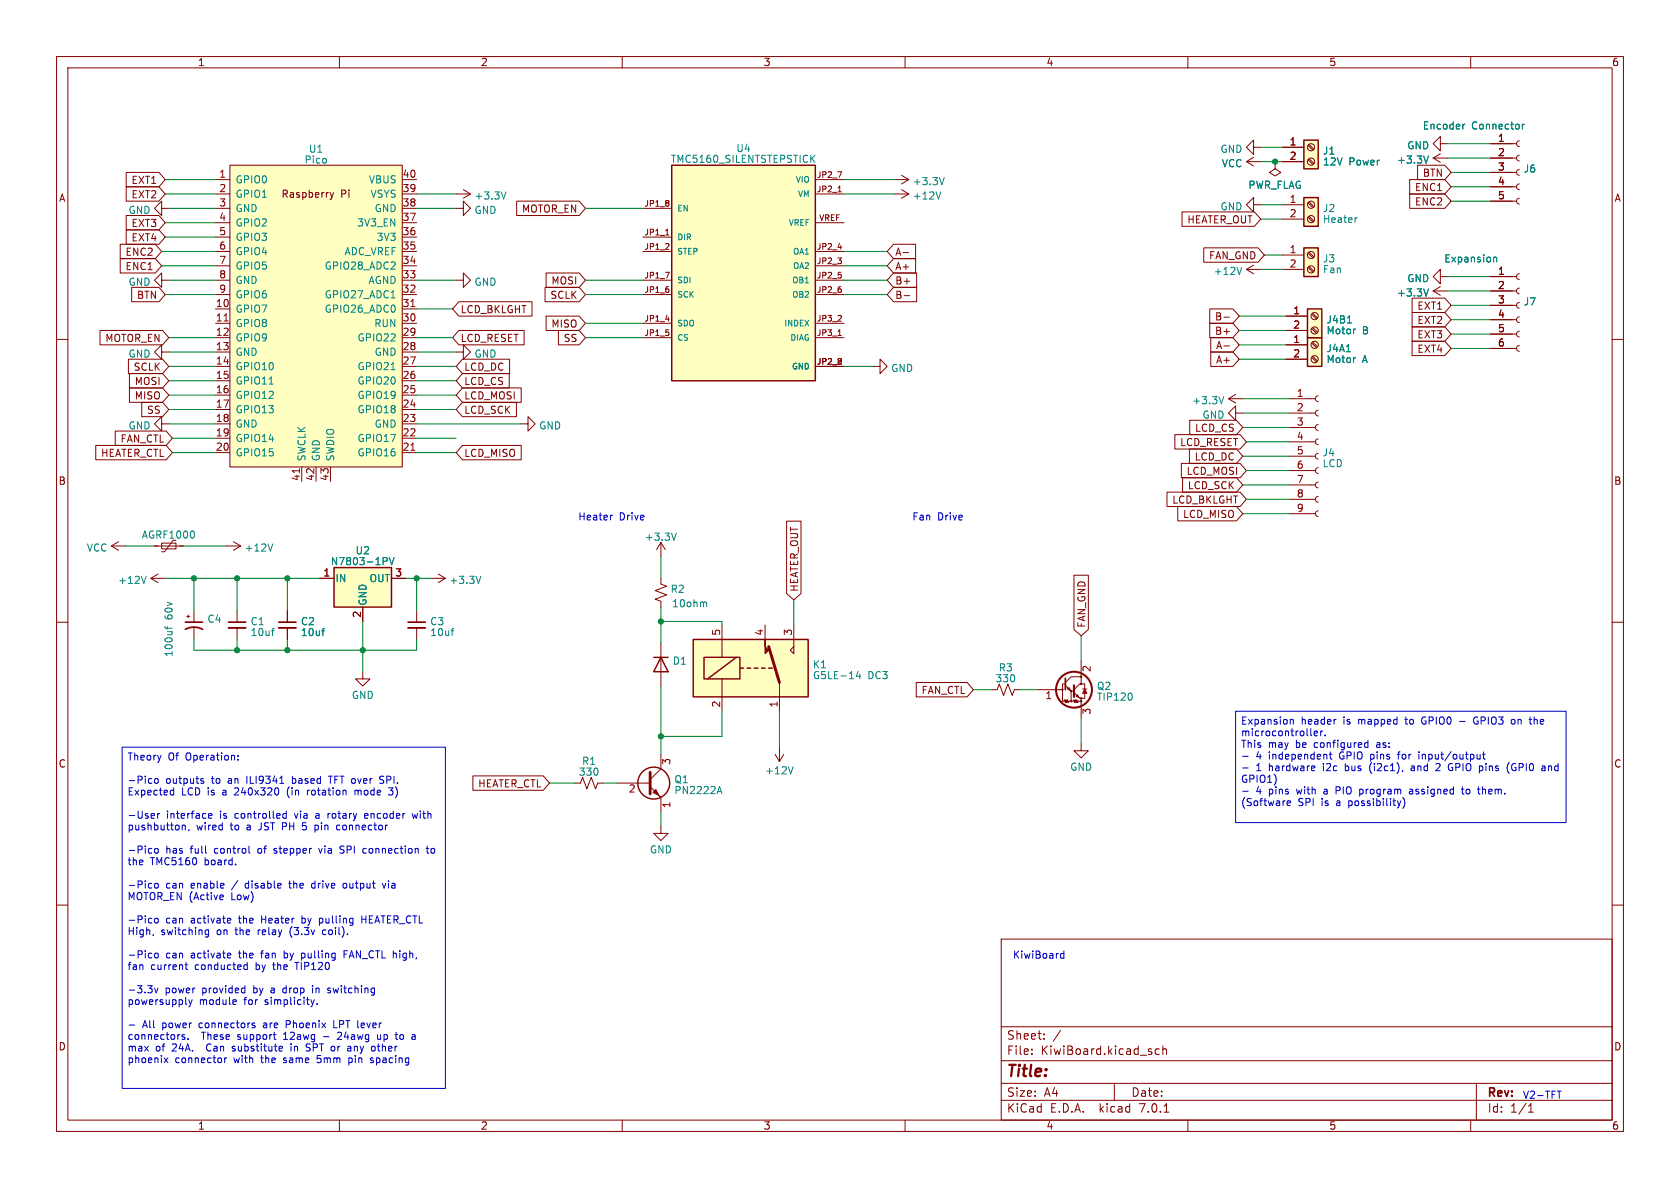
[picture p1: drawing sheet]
<svg xmlns="http://www.w3.org/2000/svg" width="297mm" height="210mm" viewBox="0 0 297 210" stroke-linecap="round" stroke-linejoin="round" font-family="sans-serif">
<g fill="none" stroke="#840000" stroke-width=".18">
<path d="M10 10h277v190h-277zM12 12h273v186h-273zM60 10v2M110 10v2M160 10v2M210 10v2M260 10v2M22.3 30.5h5.8l1.1 1.3-1.1 1.2h-5.8zM22.3 38.1h5.8l1.1 1.3-1.1 1.2h-5.8zM22.3 33h5.8l1.1 1.3-1.1 1.3h-5.8zM28.6 36.8v-1.2l-1.3 1.2 1.3 1.3v-1.3h1.2M38.1 31.8h2.5"/>
<path d="M38.1 34.3h2.5M38.1 36.8h2.5M38.1 39.4h2.5M40.6 29.2h30.5v53.4h-30.5zM58.4 34l.3 .9M58.7 34.9l-.3 .4M59 34l-.3 .9M71.1 31.8h2.6M71.1 34.3h2.6M71.1 36.8h2.6M71.1 39.4h2.6M80.6 36.8h1.3v-1.2l1.3 1.2-1.3 1.3v-1.3"/>
<path d="M80.6 34.3h2.6M81.9 33.5l1.3 .8M83.2 34.3l-1.3 .8M91.3 35.6h11.1l1.1 1.2-1.1 1.3h-11.1zM113.7 36.8h5M144.1 31.8h5.1M144.1 34.3h5.1M144.1 39.4h5.1M148.2 33.9h.5M158.1 31.8h2.6M158.1 34.3h2.6M159.4 33.5l1.3 .8"/>
<path d="M159.4 31l1.3 .8M160.7 34.3l-1.3 .8M160.7 31.8l-1.3 .7M209 37.5h12.8l1.1 1.2-1.1 1.3h-12.8zM220.3 28.6h2.6M220.3 28.6l1.3 .7M221.6 26v-1.2l-1.3 1.2 1.3 1.3v-1.3h1.3M221.6 36.2v-1.3l-1.3 1.3 1.3 1.3v-1.3h1.3M221.6 27.8l-1.3 .8M225.4 28.6v1.2l1 .7-1 .6-1-.6 1-.7M225.4 28.6h.1M226.7 36.2h3.8"/>
<path d="M226.7 38.7h3.8M226.7 26h3.8M226.7 28.6h3.8M231.2 38.4l.9 .8M231.2 35.9l.9 .8M231.2 28.2l.9 .9M231.2 25.7l.9 .8M231.4 38.2l.9 .9M231.4 35.7l.9 .8M231.4 28.1l.9 .8M231.4 25.5l.9 .9M249.2 31.7h6.2l1.1 1.3-1.1 1.3h-6.2z"/>
<path d="M249.2 34.3h6.2l1.1 1.3-1.1 1.2h-6.2zM250.6 29.2h4.8l1.1 1.3-1.1 1.3h-4.8zM253.4 27.9h2.5M253.4 27.9l1.2 .8M254.6 25.4v-1.3l-1.2 1.3 1.2 1.3v-1.3h1.3M254.6 27.2l-1.2 .7M263.5 35.6h4.6M263.5 33h4.6M263.5 30.5h4.6M263.5 27.9h4.6M263.5 25.4h4.6M268.6 35.1l-.4 .1-.1 .3 .1 .4 .4 .2"/>
<path d="M268.6 32.5l-.4 .2-.1 .3 .1 .4 .4 .1M268.6 30l-.4 .1-.1 .4 .1 .3 .4 .2M268.6 27.4l-.4 .2-.1 .3 .1 .4 .4 .1M268.6 24.9l-.4 .2-.1 .3 .1 .4 .4 .1M10 60h2M17.7 58.4h11l1.1 1.3-1.1 1.3h-11zM21.2 45.7h6.3l1.1 1.3-1.1 1.3h-6.3zM21.2 43.2h6.3l1.1 1.3-1.1 1.2h-6.3zM22.3 40.6h5.8l1.1 1.3-1.1 1.3h-5.8zM23.3 50.8h4.8l1.1 1.3-1.1 1.2h-4.8zM28.6 49.5v-1.2l-1.3 1.2 1.3 1.3v-1.3h1.2M38.1 54.6h2.5"/>
<path d="M38.1 57.2h2.5M38.1 59.7h2.5M38.1 52.1h2.5M38.1 49.5h2.5M38.1 47h2.5M38.1 44.5h2.5M38.1 41.9h2.5M39.6 56.7h.7M71.1 54.6h2.6M71.1 57.2h2.6M71.1 59.7h2.6M71.1 52.1h2.6"/>
<path d="M71.1 49.5h2.6M71.1 47h2.6M71.1 44.5h2.6M71.1 41.9h2.6M72.6 54.2h.8M80.6 49.5h1.3v-1.2l1.3 1.2-1.3 1.3v-1.3M81.1 58.4h11.6v2.6h-11.6l-1.1-1.3zM81.1 53.3h12.9v2.6h-12.9l-1.1-1.3zM96.4 50.8h6l1.1 1.3-1.1 1.2h-6zM96.5 48.3h5.9l1.1 1.2-1.1 1.3h-5.9zM96.5 55.9h5.9l1.1 1.3-1.1 1.2h-5.9zM98.7 58.4h3.7l1.1 1.3-1.1 1.3h-3.7z"/>
<path d="M113.7 57.2h5M113.7 59.7h5M113.7 52.1h5M113.7 49.5h5M113.7 44.5h5M113.7 41.9h5M117.7 41.5h.6M144.1 57.2h5.1M144.1 59.7h5.1M144.1 52.1h5.1M144.1 49.5h5.1M144.1 47h5.1"/>
<path d="M144.1 44.5h5.1M148.2 59.3h.5M158 50.8h4.1v2.5h-4.1l-1.2-1.2zM158 48.3h4.1v2.5h-4.1l-1.2-1.3zM158 45.7h3.9v2.6h-3.9l-1.2-1.3zM158 43.2h3.9v2.5h-3.9l-1.2-1.2zM159.7 44.6h.9M159.8 52.3h1M212.8 43.8h9.6l1.1 1.3-1.1 1.3h-9.6zM213.9 57.1h4.1l1.1 1.3-1.1 1.3h-4.1zM213.9 54.6h4.1l1.1 1.3-1.1 1.3h-4.1zM214 59.7h4l1.1 1.3-1.1 1.2h-4z"/>
<path d="M216.4 56.1h.9M220.3 47.6h2.6M220.3 47.6l1.3 .8M221.6 46.9l-1.3 .7M226.7 45.1h3.8M226.7 47.6h3.8M227.3 55.9h3.8M227.3 58.4h3.8M231.2 47.3l.9 .8M231.2 44.8l.9 .8M231.4 47.1l.9 .9M231.4 44.6l.9 .8"/>
<path d="M231.9 58.1l.8 .8M231.9 55.5l.8 .9M232.1 57.9l.8 .9M232.1 55.4l.8 .8M249.6 55.2h5.8l1.1 1.3-1.1 1.3h-5.8zM249.6 57.8h5.8l1.1 1.3-1.1 1.2h-5.8zM249.6 52.7h5.8l1.1 1.3-1.1 1.2h-5.8zM253.4 51.4l1.2 .8M253.4 51.4h2.5M254.6 48.9v-1.3l-1.2 1.3 1.2 1.3v-1.3h1.3M254.6 50.7l-1.2 .7M263.5 51.4h4.6"/>
<path d="M263.5 59.1h4.6M263.5 56.5h4.6M263.5 54h4.6M263.5 48.9h4.6M268.6 58.5l-.4 .2-.1 .3 .1 .4 .4 .2M268.6 56l-.4 .2-.1 .3 .1 .4 .4 .1M268.6 53.5l-.4 .1-.1 .4 .1 .3 .4 .2M268.6 50.9l-.4 .2-.1 .3 .1 .4 .4 .1M268.6 48.4l-.4 .2-.1 .3 .1 .3 .4 .2M285 60h2M16.9 78.7h12.5l1.1 1.3-1.1 1.3h-12.5zM20.4 76.2h9l1.1 1.3-1.1 1.2h-9z"/>
<path d="M22.7 63.5h6l1.1 1.3-1.1 1.2h-6zM22.9 66h5.8l1.1 1.3-1.1 1.3h-5.8zM22.9 68.6h5.8l1.1 1.3-1.1 1.2h-5.8zM25.1 71.1h3.6l1.1 1.3-1.1 1.3h-3.6zM28.6 74.9v-1.2l-1.3 1.2 1.3 1.3v-1.3h1.2M28.6 62.2v-1.2l-1.3 1.2 1.3 1.3v-1.3h1.2M38.1 62.2h2.5M38.1 64.8h2.5M38.1 67.3h2.5M38.1 69.9h2.5M38.1 72.4h2.5M38.1 74.9h2.5"/>
<path d="M38.1 77.5h2.5M71.1 62.2h2.6M71.1 64.8h2.6M71.1 67.3h2.6M71.1 69.9h2.6M71.1 72.4h2.6M71.1 74.9h2.6M71.1 77.5h2.6M72.6 79.6h.8M80.6 62.2h1.3v-1.2l1.3 1.2-1.3 1.3v-1.3M81.8 71.1h9.5v2.6h-9.5l-1.2-1.3zM81.8 68.6h10.3v2.5h-10.3l-1.2-1.2z"/>
<path d="M81.8 78.7h10.3v2.6h-10.3l-1.2-1.3zM81.8 63.5h8.3v2.5h-8.3l-1.2-1.2zM81.8 66h8.2v2.6h-8.2l-1.2-1.3zM92.1 74.9h1.2v-1.2l1.3 1.2-1.3 1.3v-1.3M144.1 64.8h5.1M154.3 64.8h1.3v-1.3l1.2 1.3-1.2 1.2v-1.2M207.7 76.8h11.5l1.1 1.3-1.1 1.3h-11.5zM210.3 79.4h8.3l1.1 1.2-1.1 1.3h-8.3zM210.3 74.3h8.3l1.1 1.3-1.1 1.2h-8.3zM214 62.2h4l1.1 1.3-1.1 1.3h-4zM216.4 61.2h.9M217.2 70.5l1.2 .7"/>
<path d="M217.2 70.5h2.5M218.4 73v-1.2l-1.2 1.2 1.2 1.3v-1.3h1.3M218.4 69.7l-1.2 .8M227.3 61h3.8M227.3 63.5h3.8M228 70.5h4.5M228 78.1h4.5M228 75.6h4.5M228 73h4.5M231.9 63.2l.8 .8M231.9 60.6l.8 .9M232.1 63l.8 .8"/>
<path d="M232.1 60.5l.8 .8M233 77.6l-.3 .1-.2 .4 .2 .4 .3 .1M233 75.1l-.3 .1-.2 .4 .2 .3 .3 .2M233 72.5l-.3 .2-.2 .3 .2 .4 .3 .1M233 70l-.3 .1-.2 .4 .2 .3 .3 .2M249.6 60.3h5.8l1.1 1.3-1.1 1.3h-5.8zM263.5 61.6h4.6M268.6 61.1l-.4 .2-.1 .3 .1 .3 .4 .2M19.7 96.5h2.5M19.7 96.5l1.3 .8M21 95.8l-1.3 .7M27.3 96.5h5.1"/>
<path d="M28.6 96h2.5v1h-2.5zM31.1 95.5h-.5l-1.5 2h-.5M38.1 80h2.5M40 96.5h2.5M41.3 95.8l1.2 .7M42.5 96.5l-1.2 .8M52.9 82.9v.7M53.3 82.6v2.5M55.9 82.6v2.5M58.4 82.6v2.5M71.1 80h2.6M116.8 95.9v2.5"/>
<path d="M116.8 95.9l-.7 1.3M116.8 95.9l.8 1.3M139.1 92.1h2.5v12.8l-1.3 1.1-1.2-1.1zM206.3 87h12.9l1.1 1.3-1.1 1.2h-12.9zM208.2 89.5h10.4l1.1 1.3-1.1 1.3h-10.4zM208.8 81.9h10.4l1.1 1.3-1.1 1.3h-10.4zM209.1 84.5h9.5l1.1 1.2-1.1 1.3h-9.5zM228 90.8h4.5M228 88.3h4.5M228 85.7h4.5M228 83.2h4.5M228 80.6h4.5"/>
<path d="M233 90.3l-.3 .1-.2 .4 .2 .4 .3 .1M233 87.8l-.3 .1-.2 .4 .2 .3 .3 .2M233 85.2l-.3 .2-.2 .3 .2 .4 .3 .1M233 82.7l-.3 .1-.2 .4 .2 .3 .3 .2M233 80.1l-.3 .2-.2 .3 .2 .4 .3 .2M10 110h2M26.7 102.2h2.5M26.7 102.2l1.2 .8M27.9 101.5l-1.2 .7M33 109h.5M33.3 108.7v.5M34.3 108v2"/>
<path d="M34.3 111v2M41.9 108v2M41.9 111v2M50.8 108v2M50.8 111v2M56.5 102.2h2.6M64.1 118.7v1.3h1.3l-1.3 1.3-1.2-1.3h1.2M64.1 107.3v2.6M69.2 102.2h2.6M73.7 108v2M73.7 111v2M76.2 102.2h2.5"/>
<path d="M77.5 101.5l1.2 .7M78.7 102.2l-1.2 .8M116.8 102.2v1.1l1.1 .3-2.1 .8 2.1 .8-2.1 .7 1 .4v1M116.8 113.7v7.6M127.6 110.5v5.7M135.3 110.5v2.5M140.3 110.5v5.1l-.6-.7 .6-.6M189.9 101.7h2.5v9.6l-1.3 1.1-1.2-1.1zM191.1 116.8v2.7M285 110h2M83.6 137.2h12.4l1.2 1.2-1.2 1.3h-12.4zM101.6 138.4h1l.4-1 .8 2 .7-2 .8 2 .4-1h1"/>
<path d="M109.2 138.4h5.7M114.9 139.1l1.9 1.9v2.5M116.8 133.4v2.5l-1.9 1.9M127.6 120v5.7M137 133.4l.8 1.2M137.8 120.7v5M137.8 132.1v2.5M138.6 133.4l-.8 1.2M162 120.6h9l1.1 1.3-1.1 1.3h-9zM175.3 121.9h1l.4-1 .7 2 .8-2 .7 2 .4-1h1M183.5 121.9h4.2M188.3 121.2l1.1 1h.5"/>
<path d="M188.3 120.9h-.5v3.1h.3l.1-.3 .1 .5 .2-.5 .1 .5 .1-.5 .1 .5 .2-.2h.4M188.3 120.7l1.1-1.1h1.7v1.3h-.2l-1 1M189 121.5l.2 .5-.5-.2zM189.4 122.2v1.8h.3l.2-.3 .1 .5 .1-.5 .1 .5 .2-.5 .1 .5 .1-.2h.5M189.9 122.4l1 1h.2v.6M190.2 123.1l.3-.3 .3 .5zM191.1 131.4v1.3h1.3l-1.3 1.3-1.2-1.3h1.2M191.1 124v3M191.1 120.9h.7v.9M191.4 121.8h.8M191.8 122.6v.8h-.7M10 160h2"/>
<path d="M116.2 140.3l.5 .5M116.8 146.1v1.2h1.3l-1.3 1.3-1.2-1.3h1.2M285 160h2M177 166h108v32h-108zM60 198v2M110 198v2M160 198v2M177 194.5h108M177 191.5h108M177 187.5h108M177 181.5h108M182.4 186.3v.1"/>
<path d="M182.4 185.5v.1M184.6 183.6v.1M184.6 182.8v.1M197 191.5v3M204.9 185.5l-.4-.1-.3 .3v.4l.2 .2h.5M205.6 185.5l.2-.1 .3 .1 .1 .9M205.6 184.9v1.5M205.8 196.6h.8M210 198v2M260 198v2M261 191.5v6.5M270.2 196.6h.9"/>
<path d="M270.2 195.5l.4-.4v1.5"/>
<circle cx="231.8" cy="36.2" r=".63"/>
<circle cx="231.8" cy="38.7" r=".63"/>
<circle cx="231.8" cy="28.6" r=".63"/>
<circle cx="231.8" cy="26" r=".63"/>
<circle cx="231.8" cy="47.6" r=".63"/>
<circle cx="231.8" cy="45.1" r=".63"/>
<circle cx="232.4" cy="55.9" r=".63"/>
<circle cx="232.4" cy="58.4" r=".63"/>
<circle cx="232.4" cy="63.5" r=".63"/>
<circle cx="232.4" cy="61" r=".63"/>
<circle cx="191.1" cy="119.6" r=".13"/>
<circle cx="187.8" cy="121.9" r=".13"/>
<circle cx="189.4" cy="122.2" r=".13"/>
<circle cx="189.4" cy="124" r=".13"/>
<circle cx="191.1" cy="123.4" r=".13"/>
<circle cx="191.1" cy="120.9" r=".13"/>
<circle cx="191.1" cy="124" r=".13"/>
</g>
<g fill="none" stroke="#008484" stroke-width=".18">
<path d="M89.5 33.9l-.5 1.3M143.5 28l.6 .7M144.1 27.4l-.8 .8M166.3 33.9l-.4 1.3M166.9 31.4l-.4 1.3M239.9 38.5h-.2M252.5 27.6l-.4 1.2M259 22l-.3 .1M269.1 22v.8M269.5 22l-.4 .2M69.1 52.7h.8M219.5 47.3l-.4 1.2"/>
<path d="M238.2 57.1h.7M239.5 58.2h.2M252.5 51.1l-.4 1.2M264.1 45.5v.8M264.1 45.6l.1-.1h.3l.1 .8M69.1 65.4h.8M216.3 70.1l-.4 1.3M239.5 63.2h.2M48.2 96.2l-.4 1.2M67.7 98.6h.5l.3 .2-.2 .4h-.6M68.8 98.6l.4 1.2 .5-1.2M119.6 94.2l-.5 1.3"/>
<path d="M25.8 101.9l-.4 1.2M29.2 110.8l.1 .3h1.1M29.6 110.8v.4M48 111.5h.5M48.5 111.1l-.3 .1M56.9 111.5h.5M57.4 111.1l-.3 .1M79.7 111.5h.5M80.2 111.1l-.2 .1M85 101.9l-.4 1.2M124.6 106.4l.3 .2v.7M151.7 118.6l-.3 1h.8"/>
<path d="M152 119.1v.9M126.9 139.9h.6M127.2 139l.4 1.3M140.2 135.5l-.4 1.3M200.1 122.8v.7"/>
</g>
<path d="M40.4 111h3M49.3 111h3M72.1 111h3.1" fill="none" stroke="#840000" stroke-width=".33"/>
<path d="M32.8 111.3a3.2 3.2 0 0 1 3 0M32.8 110h3M40.4 110h3M49.3 110h3M72.1 110h3.1M188.3 119.9v2" fill="none" stroke="#840000" stroke-width=".3"/>
<path d="M135.9 114.3l1.9 6.4M114.9 136.5v3.8" fill="none" stroke="#840000" stroke-width=".51"/>
<g fill="#840000" stroke="#840000" stroke-width=".18">
<path d="M115.4 140.1l.6-.5 .5 1z"/>
<path d="M135.3 113v1.3l.6 .6-.6 .7z"/>
<path d="M191.8 121.8l.4 .8h-.8z"/>
</g>
<g fill="none" stroke="#840000" stroke-width=".25">
<path d="M118.7 29.2h25.4v38.1h-25.4zM230.5 34.9h2.5v5.1h-2.5zM230.5 24.8h2.5v5h-2.5zM230.5 43.8h2.5v5.1h-2.5zM231.1 59.7h2.6v5.1h-2.6zM231.1 54.6h2.6v5.1h-2.6zM59.1 100.3h10.1v7h-10.1zM115.6 116.2h2.5M116.8 116.2l1.3 2.5h-2.5zM122.6 113h20.3v10.2h-20.3zM124.5 116.2h6.3v3.8h-6.3zM130.2 116.2l-5.1 3.8"/>
<path d="M130.8 118.1h.6M132.1 118.1h.6M133.3 118.1h.7M134.6 118.1h.7M135.9 118.1h.6"/>
<circle cx="115.6" cy="138.4" r="2.82"/>
</g>
<g fill="#ffffc2" stroke="#ffffc2" stroke-width=".18">
<path d="M122.6 113h20.3v10.2h-20.3z"/>
<path d="M231.1 59.7h2.6v5.1h-2.6z"/>
<path d="M230.5 43.8h2.5v5.1h-2.5z"/>
<path d="M231.1 54.6h2.6v5.1h-2.6z"/>
<path d="M59.1 100.3h10.1v7h-10.1z"/>
<path d="M40.6 29.2h30.5v53.4h-30.5z"/>
<path d="M118.7 29.2h25.4v38.1h-25.4z"/>
<path d="M230.5 34.9h2.5v5.1h-2.5z"/>
<path d="M230.5 24.8h2.5v5h-2.5z"/>
</g>
<path d="M189.9 121.2v2" fill="none" stroke="#840000" stroke-width=".38"/>
<circle cx="189.9" cy="121.9" r="3.2" fill="none" stroke="#840000" stroke-width=".36"/>
<g fill="none" stroke="#0000c2" stroke-width=".18">
<path d="M108.3 91.1h-.3M21.6 132.1h57.1v60.3h-57.1zM27.4 137.8l.2-.2 .3 .2 .1 .4-.1 .2-.3 .1-.2-.1zM30.7 139.3v1.2M35.7 137.6l.3 .1M35.7 138.1h.3v.2l-.2 .2h-.2M42.1 134.2v.2M42.1 133.6v.1M49.2 139.4l.1 .7-.1 .3-.2 .1M49.5 138.5h.7M58 137.2h.8M62.8 139.7v.8"/>
<path d="M62.9 139.7l-.1 .1M67.1 138.4l.5 .1M67.4 137.2l-.3 .2 .3 .4M218.4 125.7h58.5v19.7h-58.5zM219.7 133.7h1M219.7 135.8h1M219.7 139.9h1M228.1 127.3l.2-.1h.3v.8M232.3 129.6l.6-.1v-.2l-.4-.1-.2 .2 .1 .6h.5M232.4 136.2h-.1M232.4 135.5l.1 .2-.6 .1M233.5 129.2v.9"/>
<path d="M233.8 129.2l-.3 .3M234.3 129.9v.2M235.2 132.9v1.1l.3 .2M236.1 127.2h.1M241.2 131.9l.3 .2h.3M241.8 130.9v1.2M241.8 131.3h-.3l-.3 .2M248 136.2l-.1 .2M249.3 139.5l-.1 .1M249.3 139.9l-.2 .2 .2 .3M250.8 132.9v.1M254.5 135.5l-.7 .7h.8"/>
<path d="M256.1 135.3l-.1 .4 .3 .5M258.3 139.5h.5M258.5 139.1v1.1l.2 .2M260.6 126.9l-.1 .4 .1 .5M261.1 134l.2 .2 .4-.1M261.2 139.5h.5M261.4 139.1v1.1l.3 .2M261.7 133.3v.9M262.1 133.3h.5M262.3 132.9v1.1l.3 .2M266.8 134.8a1.46 1.46 0 0 0 0 1.9M267.4 127.2l-.2 .2v.4l.2 .2"/>
<path d="M270.3 127.2h.5M270.5 126.7v1.1l.3 .2M272.5 136.1l.2 .1h.5M272.6 135.5l.4-.1 .2 .2M273.2 135.7l-.5 .1-.2 .1M27.4 150.1l.2-.1 .3 .1 .1 .5-.1 .2h-.3l-.2-.1zM27.4 156.3l.2-.2 .3 .2 .1 .5-.1 .1-.3 .1-.2-.1zM27.9 143.8v.8M28.2 143.8l-.3 .2M30.7 140.5h-.4M32.2 146l.2-.1h.3l.1 .8M33.4 146.6l-.1 .3"/>
<path d="M36.4 150.8h.1M36.9 144.2l.6-.1-.1-.2-.3-.1-.2 .2v.6h.5M39.3 158.2l.2 .3-.6 .1M39.4 159l-.1 .1M41.7 152.8v.1M44 149.6v1l.2 .2M50.6 143.9l-.4-.1-.2 .2 .1 .6h.5M50.6 143.4v1.2M55.7 145.9v1.2M55.7 146.6l.1 .1M55.8 145.9h-.1M59.6 145.9l-.1 .6 .2 .2"/>
<path d="M60.1 150.8h.2M60.2 149.6l-.1 .2 .1 .3M60.8 156.2l-.2 .2 .2 .5M64.4 150l-.3 .2v.4l.3 .2M64.6 143.8l-.1 .2v.5l.1 .1M65.1 144.1l-.6 .1M67.6 156.1l.3 .9M68.7 140.4l.5 .1M72.9 143.8l.2 .8M75.3 150h.5M75.5 149.6v1l.3 .2M227.6 141.6v.8h.5"/>
<path d="M228.1 141.6l.1 .3-.6 .1M247.6 141.6l-.3 .8M248 141a1.46 1.46 0 0 1 0 1.9M27.1 165.2v.1M27.3 174.7l.3 .8 .3-.8M27.4 162.4l.2-.1 .3 .1 .1 .5-.1 .2-.3 .1-.2-.2zM27.4 168.6l.2-.1 .3 .1 .1 .5-.1 .2h-.3l-.2-.1zM32.7 170.5h.5M32.9 170.1v1.1l.3 .2M33.4 176.7l.3 .9M33.7 177.6l-.3 .4M34 176.7l-.3 .9"/>
<path d="M36.9 164.4v1l-.3 .2h-.3M36.9 164.4h-.4l-.2 .2 .1 .6h.5M40.4 162.3l.3 .1 .1 .2-.6 .1M40.4 168.5l.3 .1 .1 .2-.6 .1M40.7 163.1l-.3 .1M40.7 169.3h-.3M41.7 177.5l-.1 .1M41.7 176.8l.1 .2-.6 .1M42.9 174.7h.4M43.2 171.3l.1 .1 .4-.1M43.3 174.2v1.3M43.3 175.5h-.4"/>
<path d="M43.7 170.6l-.4-.1-.1 .2M43.7 170.1v1.3M55 176.7l.3 .9M55.3 174.2v.2M55.3 177.6l-.2 .3M55.6 176.7l-.3 .9M56 177.4v.2M57.9 175.5h.1M58.1 174.7l-.2 .1 .2 .3M60.8 168.7h.4M61.4 168.1h-.6v1.2M64 161.9v1.3"/>
<path d="M64 162.5h.7M187.5 169.3l.2 .1 .4-.1M188.1 168.1v1.3M188.1 168.6l-.4-.1-.2 .2M22.8 181.2h1M29 187l.7 .9M29.7 187l-.7 .9M32.2 183v.3l.4 .1 .1 .2-.2 .1h-.3M33.2 183.6v.1M39.7 187v.9M40.1 187l-.4 .3M45 180.9l-.3-.1-.1 .2v.2l.4 .1v.3h-.4"/>
<path d="M48.3 182.9h.5M48.5 183.7h.3M49.5 185h.4v.3l-.6 .1M49.9 185.7l-.4 .1M54.1 185.7l.2 .1M54.2 185v.1M60.3 183l-.7 .7h.8M61.5 185.7l.4 .1M61.9 185.3l-.4 .1M65.5 187.8l.1 .1M65.5 187.1v.2l.2 .1M65.7 185.7l.2 .1 .3-.1"/>
<path d="M65.8 185l-.1 .1M65.9 185h.3M66.7 182.9v.7l.2 .1M69.8 182.9h.5M70 182.5v1.1l.2 .1M72.9 183h.4l.1 .7M73.4 183.2l-.4 .1-.2 .1 .2 .3h.4M275.3 192.9h.7"/>
</g>
<g fill="none" stroke="#008400" stroke-width=".18">
<path d="M29.2 31.8h8.9M29.2 34.3h8.9M29.2 39.4h8.9M29.8 36.8h8.3M73.7 36.8h6.9M73.7 34.3h6.9M103.5 36.8h10.2M149.2 31.8h8.9M149.2 34.3h8.9M222.9 36.2h3.8M222.9 38.7h3.8M222.9 28.6h3.8"/>
<path d="M222.9 26h3.8M255.9 27.9h7.6M255.9 25.4h7.6M256.5 35.6h7M256.5 33h7M256.5 30.5h7M28.6 44.5h9.5M28.6 47h9.5M29.2 41.9h8.9M29.2 52.1h8.9M29.8 49.5h8.3M29.8 59.7h8.3"/>
<path d="M73.7 49.5h6.9M73.7 59.7h6.3M73.7 54.6h6.3M103.5 49.5h10.2M103.5 52.1h10.2M103.5 59.7h10.2M103.5 57.2h10.2M149.2 49.5h7.6M149.2 44.5h7.6M149.2 52.1h7.6M149.2 47h7.6M219.1 55.9h8.2"/>
<path d="M219.1 58.4h8.2M222.9 47.6h3.8M223.5 45.1h3.2M255.9 48.9h7.6M255.9 51.4h7.6M256.5 54h7M256.5 59.1h7M256.5 56.5h7M29.8 64.8h8.3M29.8 69.9h8.3M29.8 67.3h8.3M29.8 72.4h8.3"/>
<path d="M29.8 74.9h8.3M29.8 62.2h8.3M30.5 77.5h7.6M73.7 64.8h6.9M73.7 69.9h6.9M73.7 67.3h6.9M73.7 72.4h6.9M73.7 74.9h18.4M73.7 77.5h6.9M73.7 62.2h6.9M149.2 64.8h5.1M219.1 63.5h8.2"/>
<path d="M219.1 61h8.2M219.7 73h8.3M219.7 75.6h8.3M219.7 70.5h8.3M220.3 78.1h7.7M256.5 61.6h7M22.2 96.5h5.1M30.5 80h7.6M32.4 96.5h7.6M73.7 80h6.9M116.8 98.4v3.8M219.7 80.6h8.3"/>
<path d="M219.7 85.7h8.3M219.7 90.8h8.3M220.3 83.2h7.7M220.3 88.3h7.7M29.2 102.2h27.3M34.3 102.2v5.8M34.3 113v1.9h39.4v-1.9M41.9 102.2v5.8M41.9 113v1.9M50.8 102.2v5.8M50.8 113v1.9M64.1 109.9v8.8"/>
<path d="M71.8 102.2h4.4M73.7 102.2v5.8M116.8 107.3v6.4M116.8 109.9h10.8v.6M140.3 106v4.5M191.1 112.4v4.4M97.2 138.4h4.4M106.7 138.4h2.5M116.8 121.3v12.1M127.6 125.7v4.5h-10.8M137.8 125.7v6.4M172.1 121.9h3.2"/>
<path d="M180.3 121.9h3.2M191.1 127v4.4M116.8 143.5v2.6"/>
</g>
<g fill="#008400" stroke="#008400" stroke-width=".18">
<circle cx="225.4" cy="28.6" r=".46"/>
<circle cx="41.9" cy="102.2" r=".46"/>
<circle cx="34.3" cy="102.2" r=".46"/>
<circle cx="50.8" cy="114.9" r=".46"/>
<circle cx="50.8" cy="102.2" r=".46"/>
<circle cx="41.9" cy="114.9" r=".46"/>
<circle cx="64.1" cy="114.9" r=".46"/>
<circle cx="73.7" cy="102.2" r=".46"/>
<circle cx="116.8" cy="109.9" r=".46"/>
<circle cx="116.8" cy="130.2" r=".46"/>
</g>
<text font-size="2.8" fill="#840000" x="178" y="190.8">Title:</text>
<g font-size="2.1" fill="#840000">
<text x="178" y="183.9">Sheet:</text>
<text x="186.2" y="183.9">/</text>
<text x="178" y="186.6">File:</text>
<text x="184" y="186.6">KiwiBoard.kicad_sch</text>
<text x="178" y="196.8">KiCad</text>
<text x="178" y="194">Size:</text>
<text x="184.6" y="194">A4</text>
<text x="185.7" y="196.8">E.D.A.</text>
<text x="194.4" y="196.8">kicad</text>
<text x="200" y="194">Date:</text>
<text x="201.5" y="196.8">7.0.1</text>
<text x="263" y="194.2">Rev:</text>
<text x="263" y="196.8">Id:</text>
<text x="267" y="196.8">1/1</text>
</g>
<g font-size="1.8" fill="#840000">
<text x="35" y="11.8">1</text>
<text x="85" y="11.8">2</text>
<text x="135" y="11.8">3</text>
<text x="185" y="11.8">4</text>
<text x="235" y="11.8">5</text>
<text x="285" y="11.8">6</text>
<text x="227.9" y="25.8">1</text>
<text x="227.9" y="28.3">2</text>
<text x="264.8" y="25.1">1</text>
<text x="264.8" y="27.7">2</text>
<text x="10.4" y="35.8">A</text>
<text x="23.1" y="32.7">EXT1</text>
<text x="23.1" y="35.2">EXT2</text>
<text x="38.7" y="31.5">1</text>
<text x="38.7" y="34">2</text>
<text x="49.7" y="35.1">Raspberry</text>
<text x="60.2" y="35.1">Pi</text>
<text x="71.1" y="34">39</text>
<text x="71.1" y="31.5">40</text>
<text x="227.9" y="35.9">1</text>
<text x="250" y="33.9">ENC1</text>
<text x="251.4" y="31.4">BTN</text>
<text x="264.8" y="30.2">3</text>
<text x="264.8" y="32.8">4</text>
<text x="264.8" y="35.3">5</text>
<text x="285.4" y="35.8">A</text>
<text x="23.1" y="40.3">EXT3</text>
<text x="38.7" y="36.6">3</text>
<text x="38.7" y="39.1">4</text>
<text x="38.7" y="41.7">5</text>
<text x="71.1" y="41.7">36</text>
<text x="71.1" y="39.1">37</text>
<text x="71.1" y="36.6">38</text>
<text x="92.2" y="37.7">MOTOR_EN</text>
<text x="209.8" y="39.7">HEATER_OUT</text>
<text x="227.9" y="38.5">2</text>
<text x="250" y="36.5">ENC2</text>
<text x="22.1" y="47.9">ENC1</text>
<text x="22.1" y="45.4">ENC2</text>
<text x="23.1" y="42.8">EXT4</text>
<text x="38.7" y="44.2">6</text>
<text x="38.7" y="46.7">7</text>
<text x="71.1" y="46.7">34</text>
<text x="71.1" y="44.2">35</text>
<text x="158.3" y="47.9">A+</text>
<text x="158.3" y="45.4">A-</text>
<text x="213.6" y="46">FAN_GND</text>
<text x="227.9" y="44.8">1</text>
<text x="227.9" y="47.4">2</text>
<text x="24.1" y="53">BTN</text>
<text x="38.7" y="49.3">8</text>
<text x="38.7" y="51.8">9</text>
<text x="71.1" y="51.8">32</text>
<text x="71.1" y="49.3">33</text>
<text x="97.2" y="53">SCLK</text>
<text x="97.4" y="50.4">MOSI</text>
<text x="158.3" y="53">B-</text>
<text x="158.3" y="50.4">B+</text>
<text x="264.8" y="48.6">1</text>
<text x="264.8" y="51.2">2</text>
<text x="264.8" y="53.7">3</text>
<text x="38.1" y="54.4">10</text>
<text x="38.1" y="56.9">11</text>
<text x="38.1" y="59.4">12</text>
<text x="71.1" y="59.4">29</text>
<text x="71.1" y="56.9">30</text>
<text x="71.1" y="54.4">31</text>
<text x="81.4" y="55.5">LCD_BKLGHT</text>
<text x="97.4" y="58.1">MISO</text>
<text x="214.7" y="59.3">B+</text>
<text x="214.7" y="56.8">B-</text>
<text x="228.6" y="55.6">1</text>
<text x="228.6" y="58.2">2</text>
<text x="250.4" y="57.4">EXT2</text>
<text x="250.4" y="60">EXT3</text>
<text x="250.4" y="54.9">EXT1</text>
<text x="264.8" y="56.3">4</text>
<text x="264.8" y="58.8">5</text>
<text x="18.5" y="60.6">MOTOR_EN</text>
<text x="23.5" y="65.7">SCLK</text>
<text x="38.1" y="62">13</text>
<text x="38.1" y="64.5">14</text>
<text x="71.1" y="64.5">27</text>
<text x="71.1" y="62">28</text>
<text x="81.4" y="60.6">LCD_RESET</text>
<text x="82.1" y="65.7">LCD_DC</text>
<text x="99.5" y="60.6">SS</text>
<text x="214.9" y="61.9">A-</text>
<text x="214.9" y="64.4">A+</text>
<text x="228.6" y="60.7">1</text>
<text x="228.6" y="63.2">2</text>
<text x="250.4" y="62.5">EXT4</text>
<text x="264.8" y="61.3">6</text>
<text x="23.7" y="68.2">MOSI</text>
<text x="23.7" y="70.8">MISO</text>
<text x="38.1" y="67.1">15</text>
<text x="38.1" y="69.6">16</text>
<text x="71.1" y="69.6">25</text>
<text x="71.1" y="67.1">26</text>
<text x="82.1" y="70.8">LCD_MOSI</text>
<text x="82.1" y="68.2">LCD_CS</text>
<text x="229.2" y="70.2">1</text>
<text x="25.9" y="73.3">SS</text>
<text x="38.1" y="72.1">17</text>
<text x="38.1" y="74.7">18</text>
<text x="38.1" y="77.2">19</text>
<text x="71.1" y="77.2">22</text>
<text x="71.1" y="74.7">23</text>
<text x="71.1" y="72.1">24</text>
<text x="82.1" y="73.3">LCD_SCK</text>
<text x="211.1" y="76.5">LCD_CS</text>
<text x="229.2" y="72.8">2</text>
<text x="229.2" y="75.3">3</text>
<text x="229.2" y="77.9">4</text>
<text x="17.7" y="80.9">HEATER_CTL</text>
<text x="21.2" y="78.4">FAN_CTL</text>
<text x="38.1" y="79.8">20</text>
<text x="71.1" y="79.8">21</text>
<text x="82.1" y="80.9">LCD_MISO</text>
<text x="208.5" y="79">LCD_RESET</text>
<text x="211.1" y="81.6">LCD_DC</text>
<text x="229.2" y="80.4">5</text>
<text x="229.2" y="82.9">6</text>
<text x="10.3" y="85.8">B</text>
<text x="53.1" y="85.1" transform="rotate(-90 53.1 85.1)">41</text>
<text x="55.6" y="85.1" transform="rotate(-90 55.6 85.1)">42</text>
<text x="58.2" y="85.1" transform="rotate(-90 58.2 85.1)">43</text>
<text x="207.1" y="89.2">LCD_BKLGHT</text>
<text x="209.7" y="84.1">LCD_MOSI</text>
<text x="209.9" y="86.6">LCD_SCK</text>
<text x="229.2" y="85.5">7</text>
<text x="229.2" y="88">8</text>
<text x="285.3" y="85.8">B</text>
<text x="209" y="91.7">LCD_MISO</text>
<text x="229.2" y="90.6">9</text>
<text x="57.1" y="102">1</text>
<text x="69.8" y="102">3</text>
<text x="141.3" y="104.6" transform="rotate(-90 141.3 104.6)">HEATER_OUT</text>
<text x="63.9" y="109.3" transform="rotate(-90 63.9 109.3)">2</text>
<text x="127.4" y="112.4" transform="rotate(-90 127.4 112.4)">5</text>
<text x="135" y="112.4" transform="rotate(-90 135 112.4)">4</text>
<text x="140.1" y="112.4" transform="rotate(-90 140.1 112.4)">3</text>
<text x="192.1" y="111" transform="rotate(-90 192.1 111)">FAN_GND</text>
<text x="193" y="118.8" transform="rotate(-90 193 118.8)">2</text>
<text x="127.4" y="125.1" transform="rotate(-90 127.4 125.1)">2</text>
<text x="137.5" y="125.1" transform="rotate(-90 137.5 125.1)">1</text>
<text x="162.8" y="122.8">FAN_CTL</text>
<text x="184.8" y="123.8">1</text>
<text x="193" y="126.4" transform="rotate(-90 193 126.4)">3</text>
<text x="10.3" y="135.8">C</text>
<text x="118.7" y="135.3" transform="rotate(-90 118.7 135.3)">3</text>
<text x="285.3" y="135.8">C</text>
<text x="84.4" y="139.3">HEATER_CTL</text>
<text x="111.1" y="140.3">2</text>
<text x="118.7" y="142.9" transform="rotate(-90 118.7 142.9)">1</text>
<text x="10.3" y="185.8">D</text>
<text x="285.3" y="185.8">D</text>
<text x="35" y="199.8">1</text>
<text x="85" y="199.8">2</text>
<text x="135" y="199.8">3</text>
<text x="185" y="199.8">4</text>
<text x="235" y="199.8">5</text>
<text x="285" y="199.8">6</text>
</g>
<g font-size="1.8" fill="#008484">
<text x="251.5" y="23.1">Encoder</text>
<text x="260.1" y="23.1">Connector</text>
<text x="53.8" y="29.1">Pico</text>
<text x="54.5" y="27.2">U1</text>
<text x="118.5" y="28.9">TMC5160_SILENTSTEPSTICK</text>
<text x="130.1" y="27">U4</text>
<text x="215.7" y="27.2">GND</text>
<text x="215.9" y="29.7">VCC</text>
<text x="233.8" y="27.5">J1</text>
<text x="233.8" y="29.4">12V</text>
<text x="238.4" y="29.4">Power</text>
<text x="246.9" y="29.1">+3.3V</text>
<text x="248.7" y="26.5">GND</text>
<text x="41.7" y="32.6">GPIO0</text>
<text x="41.7" y="35.1">GPIO1</text>
<text x="65.1" y="32.6">VBUS</text>
<text x="65.4" y="35.1">VSYS</text>
<text x="83.8" y="35.4">+3.3V</text>
<text x="161.3" y="35.4">+12V</text>
<text x="161.3" y="32.9">+3.3V</text>
<text x="220.6" y="33.5">PWR_FLAG</text>
<text x="269.3" y="30.7">J6</text>
<text x="22.7" y="38">GND</text>
<text x="41.7" y="37.7">GND</text>
<text x="41.7" y="40.2">GPIO2</text>
<text x="63" y="40.2">3V3_EN</text>
<text x="66.1" y="37.7">GND</text>
<text x="83.8" y="38">GND</text>
<text x="215.7" y="37.3">GND</text>
<text x="233.8" y="37.6">J2</text>
<text x="233.8" y="39.6">Heater</text>
<text x="41.7" y="42.7">GPIO3</text>
<text x="41.7" y="45.3">GPIO4</text>
<text x="41.7" y="47.8">GPIO5</text>
<text x="57.3" y="47.8">GPIO28_ADC2</text>
<text x="60.8" y="45.3">ADC_VREF</text>
<text x="66.5" y="42.7">3V3</text>
<text x="233.8" y="46.5">J3</text>
<text x="255.3" y="46.5">Expansion</text>
<text x="22.7" y="50.7">GND</text>
<text x="41.7" y="50.4">GND</text>
<text x="41.7" y="52.9">GPIO6</text>
<text x="57.3" y="52.9">GPIO27_ADC1</text>
<text x="65" y="50.4">AGND</text>
<text x="83.8" y="50.7">GND</text>
<text x="214.5" y="48.8">+12V</text>
<text x="233.8" y="48.5">Fan</text>
<text x="246.9" y="52.6">+3.3V</text>
<text x="248.7" y="50">GND</text>
<text x="41.7" y="55.4">GPIO7</text>
<text x="41.7" y="58">GPIO8</text>
<text x="57.3" y="55.4">GPIO26_ADC0</text>
<text x="66" y="58">RUN</text>
<text x="234.4" y="57.3">J4B1</text>
<text x="234.4" y="59.3">Motor</text>
<text x="240.8" y="59.3">B</text>
<text x="269.3" y="54.2">J7</text>
<text x="22.7" y="63.4">GND</text>
<text x="41.7" y="60.5">GPIO9</text>
<text x="41.7" y="63.1">GND</text>
<text x="41.7" y="65.6">GPIO10</text>
<text x="63.1" y="65.6">GPIO21</text>
<text x="63.1" y="60.5">GPIO22</text>
<text x="66.1" y="63.1">GND</text>
<text x="83.8" y="63.4">GND</text>
<text x="157.5" y="65.9">GND</text>
<text x="234.4" y="62.4">J4A1</text>
<text x="234.4" y="64.3">Motor</text>
<text x="240.8" y="64.3">A</text>
<text x="41.7" y="68.1">GPIO11</text>
<text x="41.7" y="70.7">GPIO12</text>
<text x="63.1" y="70.7">GPIO19</text>
<text x="63.1" y="68.1">GPIO20</text>
<text x="210.7" y="71.6">+3.3V</text>
<text x="22.7" y="76.1">GND</text>
<text x="41.7" y="73.2">GPIO13</text>
<text x="41.7" y="75.8">GND</text>
<text x="63.1" y="73.2">GPIO18</text>
<text x="66.1" y="75.8">GND</text>
<text x="95.3" y="76.1">GND</text>
<text x="212.5" y="74.2">GND</text>
<text x="41.7" y="78.3">GPIO14</text>
<text x="41.7" y="80.8">GPIO15</text>
<text x="54.2" y="81.5" transform="rotate(-90 54.2 81.5)">SWCLK</text>
<text x="56.7" y="81.5" transform="rotate(-90 56.7 81.5)">GND</text>
<text x="59.2" y="81.5" transform="rotate(-90 59.2 81.5)">SWDIO</text>
<text x="63.1" y="80.8">GPIO16</text>
<text x="63.1" y="78.3">GPIO17</text>
<text x="233.8" y="80.8">J4</text>
<text x="233.8" y="82.7">LCD</text>
<text x="25" y="95.4">AGRF1000</text>
<text x="113.9" y="95.7">+3.3V</text>
<text x="15.3" y="97.7">VCC</text>
<text x="43.2" y="97.7">+12V</text>
<text x="58.4" y="100.1">N7803-1PV</text>
<text x="62.8" y="98.1">U2</text>
<text x="20.8" y="103.4">+12V</text>
<text x="59.3" y="103.1">IN</text>
<text x="65" y="107.1" transform="rotate(-90 65 107.1)">GND</text>
<text x="65.2" y="103.1">OUT</text>
<text x="79.4" y="103.4">+3.3V</text>
<text x="118.5" y="105">R2</text>
<text x="118.8" y="107.5">10ohm</text>
<text x="30.7" y="109.6" transform="rotate(-90 30.7 109.6)">60v</text>
<text x="36.6" y="110.2">C4</text>
<text x="44.2" y="110.7">C1</text>
<text x="44.2" y="112.6">10uf</text>
<text x="53.1" y="110.7">C2</text>
<text x="53.1" y="112.6">10uf</text>
<text x="76" y="110.7">C3</text>
<text x="76" y="112.6">10uf</text>
<text x="30.7" y="116.2" transform="rotate(-90 30.7 116.2)">100uf</text>
<text x="118.9" y="117.7">D1</text>
<text x="143.6" y="118.3">K1</text>
<text x="176.5" y="118.8">R3</text>
<text x="62.1" y="123.7">GND</text>
<text x="143.6" y="120.2">G5LE-14</text>
<text x="153.4" y="120.2">DC3</text>
<text x="175.9" y="120.8">330</text>
<text x="193.9" y="122.1">Q2</text>
<text x="193.9" y="124">TIP120</text>
<text x="102.3" y="137.3">330</text>
<text x="102.8" y="135.4">R1</text>
<text x="135.2" y="137">+12V</text>
<text x="189.1" y="136.4">GND</text>
<text x="119.2" y="138.6">Q1</text>
<text x="119.2" y="140.5">PN2222A</text>
<text x="114.8" y="151">GND</text>
</g>
<g font-size="1.8" fill="#0000c2">
<text x="102.2" y="92.1">Heater</text>
<text x="109.5" y="92.1">Drive</text>
<text x="161.3" y="92.1">Fan</text>
<text x="165.8" y="92.1">Drive</text>
<text x="219.4" y="128.3">Expansion</text>
<text x="219.4" y="130.4">microcontroller.</text>
<text x="230" y="128.3">header</text>
<text x="237.5" y="128.3">is</text>
<text x="240.3" y="128.3">mapped</text>
<text x="248.7" y="128.3">to</text>
<text x="251.7" y="128.3">GPIO0</text>
<text x="258.5" y="128.3">-</text>
<text x="261.2" y="128.3">GPIO3</text>
<text x="267.9" y="128.3">on</text>
<text x="271.3" y="128.3">the</text>
<text x="22.5" y="134.7">Theory</text>
<text x="29.7" y="134.7">Of</text>
<text x="32.9" y="134.7">Operation:</text>
<text x="219.4" y="132.4">This</text>
<text x="222.1" y="134.5">4</text>
<text x="222.1" y="136.6">1</text>
<text x="224.2" y="132.4">may</text>
<text x="224.4" y="134.5">independent</text>
<text x="224.4" y="136.6">hardware</text>
<text x="229.1" y="132.4">be</text>
<text x="232.5" y="132.4">configured</text>
<text x="234" y="136.6">i2c</text>
<text x="236.9" y="134.5">GPIO pins</text>
<text x="238" y="136.6">bus</text>
<text x="242.5" y="136.6">(i2c1),</text>
<text x="243.6" y="132.4">as:</text>
<text x="247.5" y="134.5">for</text>
<text x="250" y="136.6">and</text>
<text x="251.3" y="134.5">input/output</text>
<text x="254.5" y="136.6">2</text>
<text x="256.8" y="136.6">GPIO pins</text>
<text x="267.4" y="136.6">(GPI0</text>
<text x="273.7" y="136.6">and</text>
<text x="22.5" y="138.8">-Pico</text>
<text x="22.5" y="140.9">Expected</text>
<text x="29.3" y="138.8">outputs</text>
<text x="32.1" y="140.9">LCD is</text>
<text x="37.5" y="138.8">to</text>
<text x="39.5" y="140.9">a</text>
<text x="40.5" y="138.8">an</text>
<text x="41.7" y="140.9">240x320</text>
<text x="43.9" y="138.8">ILI9341</text>
<text x="51.1" y="140.9">(in</text>
<text x="52" y="138.8">based</text>
<text x="54.8" y="140.9">rotation</text>
<text x="58.7" y="138.8">TFT over</text>
<text x="63.3" y="140.9">mode</text>
<text x="67.9" y="138.8">SPI.</text>
<text x="69.5" y="140.9">3)</text>
<text x="219.4" y="138.6">GPIO1)</text>
<text x="219.4" y="142.7">(Software</text>
<text x="222.1" y="140.7">4</text>
<text x="224.4" y="140.7">pins</text>
<text x="229.4" y="140.7">with</text>
<text x="229.5" y="142.7">SPI</text>
<text x="233.7" y="142.7">is</text>
<text x="234.3" y="140.7">a</text>
<text x="236.4" y="142.7">a</text>
<text x="236.5" y="140.7">PIO</text>
<text x="238.6" y="142.7">possibility)</text>
<text x="240.8" y="140.7">program</text>
<text x="249.8" y="140.7">assigned</text>
<text x="259.2" y="140.7">to</text>
<text x="262.2" y="140.7">them.</text>
<text x="22.5" y="145">-User</text>
<text x="22.5" y="147">pushbutton,</text>
<text x="29.4" y="145">interface</text>
<text x="34.8" y="147">wired</text>
<text x="38.9" y="145">is</text>
<text x="40.8" y="147">to</text>
<text x="41.7" y="145">controlled</text>
<text x="43.8" y="147">a</text>
<text x="46" y="147">JST PH 5</text>
<text x="52.4" y="145">via</text>
<text x="56.2" y="145">a</text>
<text x="56.3" y="147">pin</text>
<text x="58.4" y="145">rotary</text>
<text x="60.3" y="147">connector</text>
<text x="65.1" y="145">encoder</text>
<text x="73.7" y="145">with</text>
<text x="22.5" y="151.1">-Pico</text>
<text x="22.5" y="153.2">the</text>
<text x="26.6" y="153.2">TMC5160</text>
<text x="29.3" y="151.1">has</text>
<text x="33.7" y="151.1">full</text>
<text x="36.2" y="153.2">board.</text>
<text x="38" y="151.1">control</text>
<text x="45.8" y="151.1">of</text>
<text x="48.8" y="151.1">stepper</text>
<text x="56.9" y="151.1">via</text>
<text x="60.7" y="151.1">SPI</text>
<text x="64.9" y="151.1">connection</text>
<text x="76.4" y="151.1">to</text>
<text x="22.5" y="157.3">-Pico</text>
<text x="22.5" y="159.4">MOTOR_EN (Active</text>
<text x="29.3" y="157.3">can</text>
<text x="33.8" y="157.3">enable</text>
<text x="40.9" y="159.4">Low)</text>
<text x="41.2" y="157.3">/</text>
<text x="43.6" y="157.3">disable</text>
<text x="51.5" y="157.3">the</text>
<text x="55.6" y="157.3">drive</text>
<text x="61.3" y="157.3">output</text>
<text x="68.4" y="157.3">via</text>
<text x="22.5" y="163.5">-Pico</text>
<text x="22.5" y="165.5">High,</text>
<text x="28.5" y="165.5">switching</text>
<text x="29.3" y="163.5">can</text>
<text x="33.8" y="163.5">activate</text>
<text x="38.4" y="165.5">on</text>
<text x="41.8" y="165.5">the</text>
<text x="42.4" y="163.5">the</text>
<text x="45.8" y="165.5">relay</text>
<text x="46.5" y="163.5">Heater</text>
<text x="51.6" y="165.5">(3.3v</text>
<text x="53.7" y="163.5">by</text>
<text x="56.9" y="163.5">pulling</text>
<text x="57.5" y="165.5">coil).</text>
<text x="64.6" y="163.5">HEATER_CTL</text>
<text x="22.5" y="169.7">-Pico</text>
<text x="22.5" y="171.7">fan</text>
<text x="26.7" y="171.7">current</text>
<text x="29.3" y="169.7">can</text>
<text x="33.8" y="169.7">activate</text>
<text x="34.5" y="171.7">conducted</text>
<text x="42.4" y="169.7">the</text>
<text x="45.4" y="171.7">by</text>
<text x="46.5" y="169.7">fan</text>
<text x="48.6" y="171.7">the</text>
<text x="50.6" y="169.7">by</text>
<text x="52.6" y="171.7">TIP120</text>
<text x="53.8" y="169.7">pulling</text>
<text x="61.4" y="169.7">FAN_CTL high,</text>
<text x="179.1" y="169.5">KiwiBoard</text>
<text x="22.5" y="175.8">-3.3v</text>
<text x="22.5" y="177.9">powersupply</text>
<text x="29.2" y="175.8">power</text>
<text x="35.2" y="177.9">module</text>
<text x="35.8" y="175.8">provided</text>
<text x="43.2" y="177.9">for</text>
<text x="44.9" y="175.8">by</text>
<text x="47" y="177.9">simplicity.</text>
<text x="48.1" y="175.8">a</text>
<text x="50.4" y="175.8">drop</text>
<text x="55.7" y="175.8">in</text>
<text x="58.6" y="175.8">switching</text>
<text x="22.5" y="184.1">connectors.</text>
<text x="25.2" y="182">All</text>
<text x="28.7" y="182">power</text>
<text x="35.3" y="182">connectors</text>
<text x="35.7" y="184.1">These</text>
<text x="42.2" y="184.1">support</text>
<text x="46.8" y="182">are</text>
<text x="50.4" y="184.1">12awg</text>
<text x="50.9" y="182">Phoenix</text>
<text x="57.5" y="184.1">-</text>
<text x="59.5" y="182">LPT lever</text>
<text x="60.2" y="184.1">24awg</text>
<text x="67.3" y="184.1">up</text>
<text x="70.7" y="184.1">to</text>
<text x="22.5" y="186.1">max</text>
<text x="22.5" y="188.2">phoenix</text>
<text x="27.5" y="186.1">of</text>
<text x="30.5" y="186.1">24A.</text>
<text x="31" y="188.2">connector</text>
<text x="36.8" y="186.1">Can</text>
<text x="41.4" y="188.2">with</text>
<text x="41.4" y="186.1">substitute</text>
<text x="46.3" y="188.2">the</text>
<text x="50.4" y="188.2">same</text>
<text x="51.9" y="186.1">in</text>
<text x="54.8" y="186.1">SPT or</text>
<text x="56.4" y="188.2">5mm</text>
<text x="62.1" y="188.2">pin</text>
<text x="62.3" y="186.1">any</text>
<text x="66.1" y="188.2">spacing</text>
<text x="66.7" y="186.1">other</text>
<text x="269.2" y="194.3">V2-TFT</text>
</g>
<g font-size="1.4" fill="#008484">
<text x="140.5" y="32.4">VIO</text>
<text x="140.9" y="35">VM</text>
<text x="119.8" y="37.5">EN</text>
<text x="139.3" y="40.1">VREF</text>
<text x="119.8" y="42.6">DIR</text>
<text x="119.8" y="45.1">STEP</text>
<text x="140" y="47.7">OA2</text>
<text x="140" y="45.1">OA1</text>
<text x="119.8" y="52.8">SCK</text>
<text x="119.8" y="50.2">SDI</text>
<text x="139.9" y="50.2">OB1</text>
<text x="139.9" y="52.8">OB2</text>
<text x="119.8" y="57.8">SDO</text>
<text x="138.5" y="57.8">INDEX</text>
<text x="119.8" y="60.4">CS</text>
<text x="139.6" y="60.4">DIAG</text>
<text x="139.9" y="65.5">GND</text>
</g>
<g font-size="1.4" fill="#840000">
<text x="144.3" y="34">JP2_1</text>
<text x="144.3" y="31.5">JP2_7</text>
<text x="113.9" y="41.7">JP1_1</text>
<text x="113.9" y="36.6">JP1_8</text>
<text x="144.8" y="39.1">VREF</text>
<text x="113.9" y="44.2">JP1_2</text>
<text x="144.3" y="46.7">JP2_3</text>
<text x="144.3" y="44.2">JP2_4</text>
<text x="113.9" y="51.8">JP1_6</text>
<text x="113.9" y="49.3">JP1_7</text>
<text x="144.3" y="49.3">JP2_5</text>
<text x="144.3" y="51.8">JP2_6</text>
<text x="113.9" y="56.9">JP1_4</text>
<text x="113.9" y="59.4">JP1_5</text>
<text x="144.3" y="59.4">JP3_1</text>
<text x="144.3" y="56.9">JP3_2</text>
<text x="144.3" y="64.5">JP2_2</text>
</g>
</svg>
